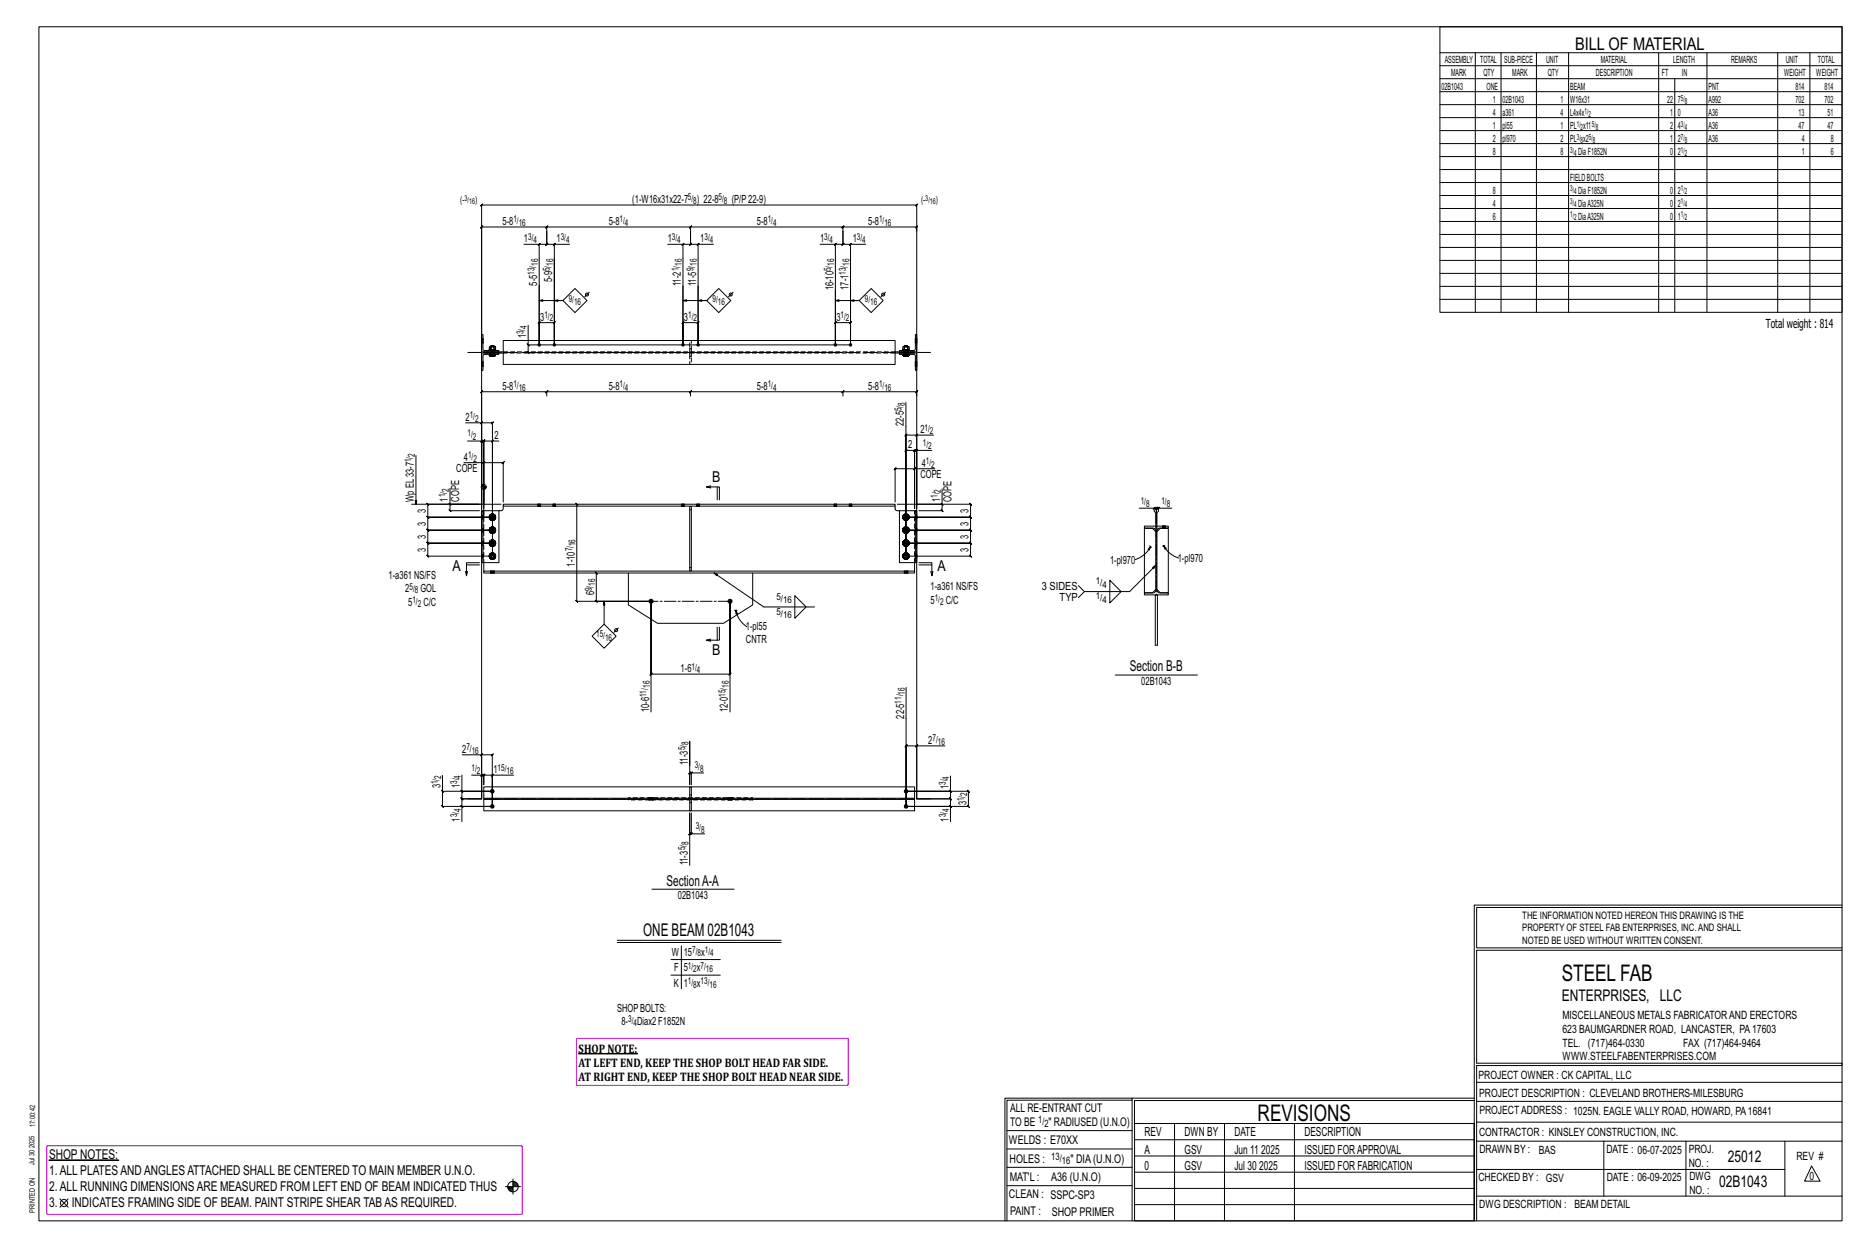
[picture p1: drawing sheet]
<svg xmlns="http://www.w3.org/2000/svg" width="914mm" height="610mm" viewBox="0 0 914 610" stroke-linecap="round" stroke-linejoin="round" font-family="sans-serif">
<g fill="#000" stroke="#000" stroke-width=".49">
<path d="M283 515l29 1zM24 568h34z"/>
<circle cx="264" cy="169" r=".6"/>
<circle cx="271" cy="169" r=".6"/>
<circle cx="334" cy="169" r=".6"/>
<circle cx="342" cy="169" r=".6"/>
<circle cx="409" cy="169" r=".6"/>
<circle cx="416" cy="169" r=".6"/>
<circle cx="319" cy="294" r="1"/>
<circle cx="357" cy="294" r="1"/>
<circle cx="241" cy="387" r=".9"/>
<circle cx="241" cy="395" r=".9"/>
<circle cx="444" cy="395" r=".9"/>
<circle cx="444" cy="387" r=".9"/>
</g>
<g fill="none" stroke="#000" stroke-width=".49">
<path d="M19 13h883v584h-883zM705 13h197v140h-197zM705 26h197M705 32h197M705 39h197M722 26v127M735 26v127M752 26v127M768 26v127M812 26v127M820 39v114M836 26v127"/>
<path d="M870 26v127M886 26v127M705 45h197M705 51h197M705 58h197M705 64h197M705 70h197M705 77h197M705 83h197M705 89h197M705 96h197M256 120h8v49"/>
<path d="M264 120h-1l1-1zM268 111l-1 1 1-1zM268 113v7v-1l-1 1h1h-4M268 113v7h-1l1-1v1h3M268 113v-2l-1 1 1-1h-32l-1 1 1-1v64M268 111h70v1l1-1-1 2M272 119l-1 1zM279 120h-8v7M327 120h7v49M334 120l1-1zM338 113v7l1-1-1 1h-4M338 113v7l1-1-1 1h4"/>
<path d="M338 111h75l-1 1 1-1v2M339 111l-1 1zM349 120h-7v49M401 120h8v49M409 120h-1l1-1zM412 112l1-1zM413 113v7v-1l-1 1h1h-4M413 113v7h-1l1-1v1h3M413 111h36l-1 1 1-1v2M416 120l1-1-1 1zM424 120h-8v22M705 102h197"/>
<path d="M705 108h197M705 115h197M264 140v29v-11h-1l1-1v1h7l1-1-1 1v11v-42v42M341 120l1-1zM705 121h197M705 127h197M705 134h197M264 147h12h-5M281 141l6 6-6 6-5-6zM288 143l-2 2M334 140v29v-11l1-1-1 1h8h-1l1-1v1v11v-29M334 147h12h-4"/>
<path d="M346 147l6-6 6 6-6 6zM359 143l-2 2M409 147h12h-5M416 142v27h-157v-10M416 142v27v-11l1-1-1 1h-7v-1l-1 1h1v11v-27M426 141l6 6-6 6-5-6zM433 143l-2 2M705 140h197M705 146h197M236 177h.1M236 179h.1M236 166h.1"/>
<path d="M236 168h.1M236 173h8l-7 1-1 7zM236 164l1 7h7v1h-8zM239 171h4zM240 173v1zM240 171v-1v1M240 173v1M240 171h.1M240 172h.1M240 173h.1M240 174h2M240 173h1"/>
<path d="M241 174l1-1v1M242 173h-1v1M242 171v-1h-2v-1l3 1v1M242 171h.1M242 172h.1M242 173h.1M242 173l1 1M243 174h-2M246 167h192v11h-192zM246 172h-9v1h9M258 168l1 1zM259 169v3h-1l1 1v-1h154"/>
<path d="M438 172h10v1h-10M440 173h9v8h-1v-7l-8-1zM440 171h8v-7h1v8h-9zM442 171h3zM442 173v1zM442 171v-1h1v1M442 173l1 1M442 173h1v1h-1h1h-1M443 171h.1M443 172h.1M443 173h.1M443 174h2h-1"/>
<path d="M443 174l2-1-1 1M444 173h-1v1M444 171v-1h-1v-1l2 1v1M444 171h.1M444 172h.1M444 173h.1M445 173v1M445 174h-1M448 177h.1M448 179h.1M448 166h.1M448 168h.1"/>
<path d="M449 177h.1M449 179h.1M449 166h.1M449 168h.1M268 192h-1l1-1zM268 194v-3l-1 1h1h-32v-1l-1 1h1v57M268 192h70l1-1-1 3M338 192h75h-1l1-1v3M339 191l-1 1zM413 192h36h-1l1-1v3M413 191l-1 1zM443 197v75v-59l1-1-1 1h6"/>
<path d="M228 207h8v40v-31h-7M236 207h-1l1-1zM236 207h5l1-1-1 1v65h-32l1 1-1-1v-6h1l-1-1v1h32h-32h1l-1-1v1v-7l1 1-1-1h32h-32l1 1-1-1v-6l1 1-1-1 1 1-1-1v-6h1l-1-1v1h25M236 216h8M236 215l-1 1zM241 216l1-1zM241 216v37h-32h32M449 213v-1l-1 1zM449 220l-1 1zM457 213h-8v34h26v-1l1 1h-1v6l1 1-1-1h-32h32l1 1-1-1v6l1 1-1-1h-32h32l1 1-1-1v7v-1l1 1h-1h-32h32v-1l1 1h-1v6l1 1-1-1h-32v-52v1l1-1h-1h5l-1 1 1-1v29M204 223v24M220 239v8h25"/>
<path d="M227 226h10v23M235 238h3M236 238h.1M236 237v1M236 227l1-1zM237 237v1M237 226h9v1l1-1h-1v20M237 237v9M237 238v1M238 238v1M348 239l-2-1h6v7M348 238h-2"/>
<path d="M351 238v7M447 230l1-1zM448 229h-10h1l-1 1v-1v17M449 220h-1l-1 1 1-1v29M456 220h-7v29M458 229h-10v20M461 239v8h-22M201 247h35M220 246l1 1zM220 247v3v-1l1 1h-1h15M236 250v25zM236 250h8"/>
<path d="M237 247v-31h-1l1-1-1 1 1-1v1v37M240 259h.1M240 253h.1M240 252v1M240 254h.1M240 259v1M240 253v1M240 259v-1v1v1M240 253v-1v1v1v-1M240 254l1 1M240 258h.1M240 252h.1"/>
<path d="M241 254h1M241 258l-1 1M241 258h1v1M241 252h-1M241 252h1M241 258l2 1-1 1M241 252l2 1-1 1M242 258h-1M242 252h-1M242 254h-1M242 260h.1M242 253v1"/>
<path d="M242 259l-1 1M242 253l-1 1M242 258v1M242 252v1M242 259h1M242 252l1 1M244 250v25h-8M246 247h192v1h-192zM246 248v2h-2M263 247h.1M263 248h.1M265 247h.1"/>
<path d="M265 248h.1M271 247h.1M271 248h.1M272 247h.1M272 248h.1M282 247v-1l1 1h-1v47l1 1-1-1h36h-26v1l-1-1h1v-14v1l-1-1h1M334 247h.1M334 248h.1M335 247h.1M335 248h.1M338 248v31zM341 247h.1"/>
<path d="M341 248h.1M342 247h.1M342 248h.1M408 247h.1M408 248h.1M410 247h.1M410 248h.1M416 247h.1M416 248h.1M417 247h.1M417 248h.1M438 248v2h2"/>
<path d="M442 259h.1M442 253h.1M442 252v1M442 254h1M442 253v1M442 259v1M443 253l-1-1v1v1l1-1M443 259l-1-1v1v1h1M443 254v1M443 252h-1M443 258h-1M443 254h1"/>
<path d="M443 252h.1M443 252h1h1h-1M443 258v1M443 258h1h1l-1 1M444 252l1 1v1M444 258l1 1v1M444 252h-1M444 258h-1M444 254h1h-1h-1M444 253l1 1M444 260h1M444 253v1"/>
<path d="M444 259v1M445 252l-1 1M445 258v1h-1M445 252v1M445 259h.1M448 250h1v25h-1zM448 250h-8v25h8M461 246l1 1zM461 247v3v-1l1 1h-1h-11M558 249h7v1l1 1v8M560 257h12v1h-5l-1 2v29l1 1h5v1h-12v-1h5l1-1v-29l-1-2h-5zM565 249l1-1z"/>
<path d="M565 249h1l1-1-1 1v7v-7l1-1-1 1h1M567 249l1-1-1 1zM569 257h.1M569 258h.1M570 257h.1M570 258h.1M574 249h-7v1l-1 1v8M228 280v2M228 276h7M235 275h-7v7l1-2M237 279h211v1h-211zM237 275v4"/>
<path d="M240 272h.1M240 266h.1M240 265v1M240 273h.1M240 267h.1M240 260v1M240 272v1M240 272v-1v1v1v-1M240 265v1v1v-1M240 279h.1M240 273l1 1M240 266l1 1"/>
<path d="M240 260l1 1M240 271h.1M240 264v1M241 273h1M241 267h1M241 260l1 1M241 271h-1M241 271h1M241 264l-1 1M241 265l1-1v1M241 271l2 1-1 1M241 265l2 1h-1"/>
<path d="M242 271h-1M242 264l-1 1M242 273h-1M242 266v1h-1M242 260v1l-1-1M242 279h.1M242 272v1M242 266v1M242 272l-1 1M242 266l-1 1M242 271v1M242 265h.1"/>
<path d="M242 272h1M242 265l1 1M442 272h.1M442 266h.1M442 265v1M442 260l1 1M442 267h1M442 273h1M442 272v1M443 265h-1v1v1l1-1M443 272l-1-1v1v1l1-1M443 279h.1"/>
<path d="M443 260v1M443 266v1M443 273v1M443 264l-1 1M443 271h-1M443 260l1 1M443 267h1M443 273h1M443 264v1M443 265l1-1 1 1h-1M443 271h.1M443 271h1h1h-1"/>
<path d="M444 265l1 1M444 271l1 1v1M444 264l-1 1M444 271h-1M444 260h1l-1 1-1-1M444 266l1 1h-1h-1M444 273h1h-1h-1M444 279h.1M444 266h1v1M444 272l1 1M444 266v1M444 272v1"/>
<path d="M445 265h-1M445 271v1h-1M445 265v1M445 272h.1M448 275v4M450 275h6v7l1-2M450 276h6M456 280v2M563 267h.1M563 267v2h-1zM563 267a13 13 0 0 1-7 7M563 267l1 1"/>
<path d="M566 260l-2-1h-4v31h4l2-2M566 277l-13 12h-22l-3-3M566 260l2-1h4v31h-4l-2-2M570 267l1 1-1 1zM570 267a12 12 0 0 0 7 6M570 267h-1M570 267h.1M240 280h.1M242 280h.1M296 294v11M308 280v16l14 9h32l14-9v-16M350 280l24 17h25"/>
<path d="M360 299h.1M360 299l1 1h-1zM360 299a13 13 0 0 0 6 8M360 299h1M389 291l6 6-6 5zM443 280h.1M444 280h.1M531 289l-3 3M543 284l6 5-6 6zM566 291h1v25h-1zM290 311l6-6 6 6-6 6zM303 307l-3 2"/>
<path d="M348 313h-2M351 307v6M352 307v6h-6l2 1M444 336v59v-30h-1l1-1v1h5M546 330h40M319 348v-54v36h-1l1-1v1h38l1-1-1 1v-36v54M226 379v8h15h-24v-8M226 369h10v22v-12h-5M236 369l-1 1 1-1zM236 379l-1 1zM236 369h5l-1 1 1-1v26v-16h10M236 379h1l-1 1 1-1v5v-5l-1 1 1-1h4"/>
<path d="M241 379l-1 1zM338 374v-11v21v-6l-1 1 1-1M338 378h1l-1 1zM344 378h-6v6M449 364l-1 1zM463 365h-14v26M465 380v7h-21h30l1 1-1-1v8v-1l1 1h-1h-30h21v7M216 387l1 1zM217 387v8l-1-1 1 1h24h-15v7M226 394l1 1zM226 387l1 1zM226 387v4v-1l1 1h-1h10"/>
<path d="M236 391h-10v-1l1 1h-1v4M236 391v-291l-1 1 1-1h213l-1 1 1-1v291M237 391h211h-211zM237 391v6h211v-6M237 391v-6h211v6M318 390h.1M318 391h.1M320 390h.1M320 391h.1M338 391v6zM338 385v6zM338 398v10h7"/>
<path d="M356 390h.1M356 391h.1M358 390h.1M358 391h.1M449 391h16v-1l1 1h-1v4M465 387l1 1zM465 394l1 1zM465 387v4v-1l1 1h-1h-16M338 408l1-1-1 1zM338 408v-1l-1 1h1v-10v25M319 435h40M722 443v154"/>
<path d="M722 443h180M902 444h-179v20h179M302 460h80M302 461h80M328 469h25M328 477h25M334 463v21M902 465h-179v55h179v1h-179v76M554 538h-61v59M554 537h168M722 538h-167v13M723 539h179"/>
<path d="M723 530h179M493 553h61M555 550h167v47h-167zM555 558h167M575 550v47M599 550v47M634 550v47M723 549h179M723 558h179M785 558v27M825 558v27M874 558v27"/>
<path d="M251 577v7M251 579h2M251 580h3M251 578h2M493 571h61M493 562h61M555 573h167M555 566h167M723 572h151M887 570l4 8h-8zM29 587l4 4M33 587l-4 4"/>
<path d="M247 581h8M249 581h2M249 582h2M250 583h1M492 597v-60h62v60M493 580h61M555 589h167M555 581h167M723 585h179"/>
<circle cx="287" cy="144" r=".7"/>
<circle cx="358" cy="144" r=".7"/>
<circle cx="432" cy="144" r=".7"/>
<circle cx="237" cy="238" r="1.2"/>
<circle cx="302" cy="308" r=".7"/>
<circle cx="31" cy="589" r="1.8"/>
<circle cx="251" cy="581" r="2.6"/>
</g>
<path d="M282 508h133v23h-133zM23 561h233v33h-233z" fill="none" stroke="#f0f" stroke-width=".5"/>
<g fill="none" stroke="#000" stroke-width=".49" stroke-dasharray="2 1.4">
<path d="M236 178h.1M236 177h.1M236 179h.1M236 178v1M236 167h.1M236 166h.1M236 168h.1M236 167v1M240 173v1zM240 174h.1M240 171v-1v1v-1v1h2h-2M240 173v1"/>
<path d="M240 173h.1M240 172h.1M240 172v1M240 171h.1M240 171v1M240 171v2zM240 170l1-1M240 170h2M240 174h1M240 170h.1M240 171h-1h1M240 171h2"/>
<path d="M240 173v-1M240 172v-1M240 174h1zM240 174h1h1M241 170h.1M241 169h1M241 172v1zM241 173v-1M241 173h-1M241 171v1zM241 172v-1M241 173l1-1"/>
<path d="M241 172h.1M241 173h.1M241 172l1-1M241 171h.1M241 174l-1-1 2 1M241 173l1 1M241 174h1M242 173h.1M242 173v-1M242 172v-1M242 171h.1M242 170h.1"/>
<path d="M242 169v1M242 170v1zM242 171h1h-1v-1h1v1M242 171v2zM242 172h.1M242 174h.1M242 173l1 1h-1zM242 171h1M242 173l1 1M246 173h192M338 174v4zM338 173v1"/>
<path d="M338 167v4zM338 171v1M338 174v-1M338 172v-1M438 172h-192M442 173v1zM442 174h.1M442 171h1h-1v-1h1v1v-1v1h1h-1M442 173l1 1M442 173h1M442 174h1h-1h1M443 172h.1"/>
<path d="M443 172v1M443 173h.1M443 171h.1M443 171v1M443 171v2zM443 170v-1M443 170h1M443 174h.1M443 170h.1M443 171h-1h1M443 171h1M443 173v-1"/>
<path d="M443 172v-1M443 173v1zM443 174h1M443 169h1M443 172v1zM443 171v1zM443 173l1-1M443 172h1M443 173h1zM443 172l1-1M443 174v-1l1 1M443 173l2 1"/>
<path d="M444 173v-1M444 173h.1M444 172v-1M444 174h.1M444 171h.1M444 170h.1M444 173h1M444 171h1M444 169v1M444 170v1zM444 171h1h-1v-1h1v1M444 171v2z"/>
<path d="M444 172h.1M444 174h1M445 173v1h-1zM445 171h.1M445 174h-1zM445 174h.1M445 173v1M448 179h.1M448 178h1h-1M448 168h.1M448 167h1l-1-1M448 179h1"/>
<path d="M448 168h1M449 177h-1M449 166h-1M449 178h-1M449 179h-1M449 179h.1M449 177h.1M449 178l-1-1M449 167h-1M449 168h-1M449 168h.1M449 166h.1"/>
<path d="M449 167l-1-1M236 260h.1M236 259h.1M236 254h.1M236 253v1M236 253h.1M236 252h.1M236 260v-1v1M237 250v25M239 259l1 1zM239 253l1 1zM240 259v1z"/>
<path d="M240 259v-1v1v2v-2M240 253v1zM240 253v-1v1v1v-1M240 259h-1zM240 252l-1 1zM240 254h.1M240 260v-1M240 259h.1M240 254v-1M240 252v1M240 258v1zM240 258h.1"/>
<path d="M240 252h.1M240 254v1zM240 260h1M240 259l1-1M240 253l1 1M240 253l1-1M240 253h.1M240 258h2zM240 254h2zM240 252h2zM240 259v-1v1v1M240 252v1v-1v2"/>
<path d="M240 260h1zM240 259h1zM240 253l1 1zM240 253l1-1zM240 258h1zM240 255h1zM240 252l1-1zM241 259h.1M241 254v1l-1-1 1 1-1-1zM241 254h.1M241 252h.1M241 258h-1h1h-1h1"/>
<path d="M241 258h1h-1h1h-1zM241 258h1zM241 252h-1h1h-1h1M241 255h1zM241 255l1-1zM241 255l1-1M241 254h1M241 252h1h-1h1h-1zM241 251l1 1zM241 259h1zM241 258l1 1M241 254l1-1z"/>
<path d="M241 252l1 1zM241 252h1M242 258h.1M242 254h.1M242 252h.1M242 255v-1zM242 259h.1M242 253h.1M242 258l1 1zM242 252l1 1zM242 259v1zM242 260h.1"/>
<path d="M242 259v-1M242 253v1M242 253v-1M242 258v1v1M242 254v-1M242 252v2M242 252h1zM242 259h1zM242 259h1M242 252l1 1M243 259h.1M243 254h-1z"/>
<path d="M243 252v1zM243 259l-1 2zM243 253l-1 1zM243 259v1zM243 253v1zM263 247v1M263 247h.1M264 247l-1 1M264 247v1zM264 247v1M264 248h.1M264 247h1"/>
<path d="M265 248h-1M265 248v-1M271 247v1M271 247h.1M271 247l1 1zM271 248h.1M272 247v1M272 247h.1M272 248h.1M272 248v-1M334 247v1M334 247h.1"/>
<path d="M334 247l1 1zM334 248h.1M335 247v1M335 247h.1M335 248h.1M335 248v-1M338 249h.1M341 247v1M341 247h.1M342 247v1zM342 247l-1 1M342 248h-1"/>
<path d="M342 247v1M342 247h.1M342 248h.1M342 248v-1M408 247v1M408 247h.1M409 247l-1 1M409 247v1zM409 247v1M409 248h.1M409 247h1M410 248h-1"/>
<path d="M410 248v-1M416 247v1M416 247h.1M416 247l1 1zM416 248h.1M417 247v1M417 247h.1M417 248h.1M417 248v-1M442 253v1zM442 259v1zM442 253l1-1-1 1 1 1-1-1"/>
<path d="M442 259l1-1-1 1 1 2-1-2M442 252v1zM442 254h.1M442 259h.1M442 254v-1M442 252v1M442 260v-1M442 252h.1M442 254l1 1zM442 252h1zM442 258v1zM442 258h1z"/>
<path d="M442 254h1zM442 254h1M442 252h1M442 258h1M443 253v1M443 253v-1M443 260h.1M443 259v-1M443 253h.1M443 259v1zM443 254h1zM443 252h1z"/>
<path d="M443 258h1zM443 252h-1v1v-1v2h1M443 259l-1-1v1v1h1M443 253v1zM443 253v-1zM443 259h.1M443 255h.1M443 252v-1zM443 258h.1M443 254v1v-1v1v-1zM443 254h.1M443 252h.1"/>
<path d="M443 255h1zM443 255l1-1zM443 255l1-1M443 254h1M443 252h1h-1h1zM443 251l1 1zM443 259h1zM443 258h1h-1h1zM444 254h.1M444 254v-1zM444 252v1zM444 252h.1"/>
<path d="M444 259h.1M444 258v1M444 254h1zM444 254h1M444 252h1zM444 252h1M444 258h1zM444 258h1M444 255l1-1zM444 253h.1M444 252l1 1zM444 258l1 1z"/>
<path d="M444 259v1zM444 253l1 1M444 253l1-1M444 260h1M444 259h1v-1M445 254l-1-1M445 252h-1l1 2M445 258l-1 1 1 1M445 252h.1M445 258v1zM445 252v1zM445 252v1"/>
<path d="M445 259h.1M445 254h.1M445 253l-1 1zM445 259l-1 2zM445 253v1zM445 259v1zM448 252h1zM448 253h1l-1-1M448 259h1zM448 259h1h-1M449 252h.1M449 253l-1-1"/>
<path d="M449 253h-1M449 254h-1M449 259h.1M449 259h-1M449 260h-1M569 257v1M569 257h.1M570 257l-1 1M570 257v1zM570 258h.1M570 257v1M570 257h.1"/>
<path d="M570 258v-1M236 273h.1M236 272v1M236 272h.1M236 271h.1M236 267h.1M236 267v-1M236 266v1M236 266h.1M236 265h.1M239 272l1 1zM239 266h1z"/>
<path d="M240 272v1zM240 272v-1v1v1v-1M240 266h.1M240 266v-2v2v1v-1M240 271l-1 1zM240 273h.1M240 265l-1 1zM240 266v1zM240 260v1zM240 273v-1M240 272h.1M240 265v1"/>
<path d="M240 271h.1M240 273v1zM240 265h.1M240 267h.1M240 265v-1zM240 261h.1M240 265v-1M240 260v1M240 272l1 1M240 272l1-1M240 266l1 1M240 265h1"/>
<path d="M240 279h.1M240 279v1M240 273h2zM240 271h2zM240 267h2zM240 264h2zM240 261h2zM240 271v1v1M240 265v1v-1v1v1v-1v1v-1M240 272l1 1zM240 272l1-1zM240 265v1z"/>
<path d="M240 266h1zM240 265h1zM240 274h1zM240 271h1zM240 267h1zM240 264h1zM240 261h1zM241 279v1zM241 273v1l-1-1 1 1-1-1zM241 273h.1M241 271h.1M241 267h-1h1h-1z"/>
<path d="M241 266v1zM241 265h.1M241 260v1h-1h1h-1zM241 260h.1M241 279h.1M241 271h-1h1h-1h1M241 274h1zM241 274l1-1zM241 274l1-1M241 273h1M241 271h1h-1h1h-1zM241 271h1z"/>
<path d="M241 264h-1h1h-1l1 1M241 267h1zM241 267h1M241 267v-1zM241 264h1h-1h1l-1 1zM241 264h1zM241 261h1zM241 261h1M241 260l1 1M241 273l1-1zM241 271l1 1zM241 271h1"/>
<path d="M241 267l1-1M241 266h1zM241 265h1zM241 265h1M241 260h1M241 260h1zM242 273h.1M242 271h.1M242 267h.1M242 264v1zM242 264v1M242 261v-1z"/>
<path d="M242 261v-1M242 274v-1zM242 261h.1M242 272h.1M242 265v1zM242 271l1 1zM242 264l1 2zM242 266h.1M242 272v1M242 272v-1M242 266v1M242 265h.1"/>
<path d="M242 273v-1M242 271v2M242 267v-1M242 265v1M242 260v-1M242 271h1zM242 265h1zM242 272h1zM242 272h1M242 265l1 1zM242 265l1 1M243 273h-1z"/>
<path d="M243 271v1zM243 266l-1 1zM243 265v1zM243 260l-1 1zM243 272l-1 1zM243 272v1zM243 266h.1M338 278h.1M442 266h.1M442 272v1zM442 266l1-2-1 2 1 1-1-1M442 272l1-1-1 1 1 1-1-1"/>
<path d="M442 260v1zM442 265v1zM442 266v1zM442 271v1zM442 273h.1M442 265v1M442 273v-1M442 272h.1M442 261h1zM442 265h.1M442 267h1zM442 265l1-1z"/>
<path d="M442 271h.1M442 273l1 1zM442 271h1zM442 260l1 1zM442 260l1 1M442 267h1M442 265l1-1M442 273h1zM442 273h1M442 271h1M443 266v1M443 265h.1"/>
<path d="M443 272v1M443 272v-1M443 266h.1M443 272h.1M443 279h.1M443 279v1M443 261h1zM443 267h1zM443 264h1zM443 273h1zM443 271h1zM443 265h-1v1v-1v1v1v-1v1l1-1"/>
<path d="M443 271h-1v1v1h1M443 265v1zM443 272v1zM443 272v-1zM443 261h.1M443 267h.1M443 264h.1M443 274h.1M443 271h.1M443 260v1zM443 266v1zM443 273v1v-1v1v-1z"/>
<path d="M443 273h.1M443 279l1 1zM443 261h1M443 260l1 1M443 260h1zM443 264v1M443 267h1M443 267l1-1zM443 265h1zM443 264h1h-1h1v1zM443 274h1zM443 274l1-1z"/>
<path d="M443 274l1-1M443 273h1M443 271h1h-1h1zM444 279h.1M444 260h.1M444 267v-1M444 266h.1M444 265h.1M444 273h.1M444 273v-1zM444 271v1zM444 271h.1"/>
<path d="M444 261l1-1zM444 261l1-1M444 267h1zM444 267h1M444 264l1 1zM444 264l1 1M444 273h1zM444 273h1M444 271h1zM444 271h1M444 261h1zM444 274l1-1z"/>
<path d="M444 265v1zM444 272h.1M444 264l1 2zM444 271l1 1zM444 266h1v1M444 265h1M444 272l1 1M444 272h1v-1M445 260l-1-1M445 267l-1-1M445 265h-1l1 1M445 273l-1-1"/>
<path d="M445 271h-1l1 2M445 265h.1M445 271h.1M445 265v1zM445 265v1M445 272h.1M445 260v1zM445 266v1zM445 273h.1M445 271v1zM445 266l-1 1zM445 272l-1 1z"/>
<path d="M445 266h.1M445 272v1zM448 275v-25M448 265h1zM448 265l1 1-1-1M448 271h1zM448 272h1l-1-1M449 265h.1M449 265h-1M449 266h-1M449 267h-1M449 271h.1"/>
<path d="M449 272l-1-1M449 272h-1M449 273h-1M240 280h.1M240 280v-1M241 280v-1M241 280l1-1M242 280v-1M242 280h.1M443 280h.1M443 280v-1M444 280v-1"/>
<path d="M444 280h.1M308 390h60v1h-60zM318 390h.1M318 390v1M318 391h.1M318 391v-1M318 390l1 1zM319 391v-1M319 390h.1M319 391l1-1M320 391v-1M320 391h.1"/>
<path d="M322 391v-1M338 393h.1M338 389h.1M354 390v1M356 390h.1M356 390v1M356 391h.1M357 391v-1M357 390v1zM357 391l1-1M357 390h1M358 391v-1"/>
<path d="M358 391h.1"/>
</g>
<path d="M229 172h226M229 391h226" fill="none" stroke="#000" stroke-width=".49" stroke-dasharray="6.8 1 0 1"/>
<path d="M566 257v34M357 294h-38" fill="none" stroke="#000" stroke-width=".49" stroke-dasharray="5.8 1 1 1"/>
<g font-size="11.2">
<text x="764" y="480">STEEL FAB</text>
<text x="616" y="548">REVISIONS</text>
</g>
<g font-size="8.6">
<text x="771" y="24">BILL OF MATERIAL</text>
<text x="315" y="458">ONE BEAM 02B1043</text>
</g>
<g font-size="7.9">
<text x="765" y="490">ENTERPRISES, LLC</text>
<text x="846" y="569">25012</text>
<text x="842" y="581">02B1043</text>
</g>
<g font-size="7.3">
<text x="349" y="236">B</text>
<text x="221" y="279">A</text>
<text x="459" y="279">A</text>
<text x="349" y="320">B</text>
<text x="553" y="329">Section B-B</text>
<text x="326" y="433">SectionA-A</text>
</g>
<g font-size="6.6">
<text x="24" y="567">SHOP NOTES:</text>
<text x="24" y="575">1.ALL PLATESANDANGLESATTACHED SHALL BE CENTERED TO MAIN MEMBER U.N.O.</text>
<text x="24" y="583">2.ALL RUNNING DIMENSIONSARE MEASURED FROM LEFT END OF BEAM INDICATED THUS</text>
<text x="24" y="591">3.</text>
<text x="35" y="591">INDICATES FRAMING SIDE OF BEAM. PAINT STRIPE SHEAR TABAS REQUIRED.</text>
</g>
<g font-size="6.1">
<text x="864" y="161">Total weight : 814</text>
<text x="283" y="515">SHOP NOTE:</text>
<text x="283" y="522">AT LEFT END, KEEP THE SHOP BOLT HEAD FAR SIDE.</text>
<text x="283" y="529">AT RIGHT END, KEEP THE SHOP BOLT HEAD NEAR SIDE.</text>
<text x="560" y="556">REV</text>
<text x="580" y="556">DWN BY</text>
<text x="604" y="556">DATE</text>
<text x="639" y="556">DESCRIPTION</text>
<text x="560" y="564">A</text>
<text x="580" y="564">GSV</text>
<text x="604" y="564">Jun 11</text>
<text x="617" y="564">2025</text>
<text x="639" y="564">ISSUED FORAPPROVAL</text>
<text x="560" y="572">0</text>
<text x="580" y="572">GSV</text>
<text x="604" y="572">Jul 30</text>
<text x="616" y="572">2025</text>
<text x="639" y="572">ISSUED FOR FABRICATION</text>
</g>
<g font-size="5.9">
<text x="494" y="560">WELDS : E70XX</text>
<text x="494" y="569">HOLES :</text>
<text x="524" y="569">&quot; DIA(U.N.O)</text>
<text x="494" y="578">MAT'L :</text>
<text x="515" y="578">A36 (U.N.O)</text>
<text x="494" y="586">CLEAN : SSPC-SP3</text>
<text x="495" y="595">PAINT :</text>
<text x="515" y="595">SHOP PRIMER</text>
</g>
<g font-size="5.8">
<text x="494" y="544">ALL RE-ENTRANT CUT</text>
<text x="494" y="551">TO BE</text>
<text x="513" y="551">&quot; RADIUSED (U.N.O)</text>
</g>
<g font-size="5.6">
<text x="765" y="499">MISCELLANEOUS METALS FABRICATORAND ERECTORS</text>
<text x="765" y="505">623 BAUMGARDNER ROAD, LANCASTER, PA17603</text>
<text x="765" y="512">TEL. (717)464-0330</text>
<text x="824" y="512">FAX (717)464-9464</text>
<text x="765" y="519">WWW.STEELFABENTERPRISES.COM</text>
<text x="724" y="528">PROJECT OWNER : CK CAPITAL, LLC</text>
<text x="724" y="537">PROJECT DESCRIPTION : CLEVELAND BROTHERS-MILESBURG</text>
<text x="724" y="545">PROJECTADDRESS : 1025N. EAGLE VALLY ROAD, HOWARD, PA16841</text>
<text x="724" y="556">CONTRACTOR : KINSLEY CONSTRUCTION, INC.</text>
<text x="724" y="564">DRAWN BY :</text>
<text x="753" y="564">BAS</text>
<text x="786" y="564">DATE : 06-07-2025</text>
<text x="827" y="564">PROJ.</text>
<text x="879" y="568">REV #</text>
<text x="827" y="571">NO. :</text>
<text x="724" y="578">CHECKED BY : GSV</text>
<text x="787" y="578">DATE : 06-09-2025</text>
<text x="827" y="578">DWG</text>
<text x="886" y="578">0</text>
<text x="827" y="584">NO. :</text>
<text x="724" y="591">DWG DESCRIPTION : BEAM DETAIL</text>
</g>
<g font-size="5.5">
<text x="310" y="99">(1-W16x31x22-7</text>
<text x="341" y="99">) 22-8</text>
<text x="358" y="99">(P/P22-9)</text>
<text x="246" y="110">5-8</text>
<text x="298" y="110">5-8</text>
<text x="370" y="110">5-8</text>
<text x="425" y="110">5-8</text>
<text x="256" y="119">1</text>
<text x="272" y="119">1</text>
<text x="327" y="119">1</text>
<text x="343" y="119">1</text>
<text x="401" y="119">1</text>
<text x="417" y="119">1</text>
<text x="263" y="140" transform="rotate(-90 263 140)">5-5</text>
<text x="270" y="138" transform="rotate(-90 270 138)">5-9</text>
<text x="333" y="140" transform="rotate(-90 333 140)">11-2</text>
<text x="341" y="140" transform="rotate(-90 341 140)">11-5</text>
<text x="408" y="142" transform="rotate(-90 408 142)">16-10</text>
<text x="415" y="142" transform="rotate(-90 415 142)">17-1</text>
<text x="264" y="157">3</text>
<text x="335" y="157">3</text>
<text x="409" y="157">3</text>
<text x="258" y="166" transform="rotate(-90 258 166)">1</text>
<text x="246" y="191">5-8</text>
<text x="298" y="191">5-8</text>
<text x="370" y="191">5-8</text>
<text x="425" y="191">5-8</text>
<text x="228" y="206">2</text>
<text x="442" y="209" transform="rotate(-90 442 209)">22-5</text>
<text x="242" y="215">2</text>
<text x="451" y="212">2</text>
<text x="445" y="219">2</text>
<text x="227" y="225">4</text>
<text x="223" y="231">COPE</text>
<text x="451" y="234">COPE</text>
<text x="451" y="228">4</text>
<text x="203" y="246" transform="rotate(-90 203 246)">Wp EL33-7</text>
<text x="219" y="245" transform="rotate(-90 219 245)">1</text>
<text x="225" y="245" transform="rotate(-90 225 245)">COPE</text>
<text x="460" y="246" transform="rotate(-90 460 246)">1</text>
<text x="466" y="246" transform="rotate(-90 466 246)">COPE</text>
<text x="208" y="251" transform="rotate(-90 208 251)">3</text>
<text x="474" y="251" transform="rotate(-90 474 251)">3</text>
<text x="208" y="257" transform="rotate(-90 208 257)">3</text>
<text x="474" y="257" transform="rotate(-90 474 257)">3</text>
<text x="208" y="264" transform="rotate(-90 208 264)">3</text>
<text x="474" y="264" transform="rotate(-90 474 264)">3</text>
<text x="208" y="270" transform="rotate(-90 208 270)">3</text>
<text x="474" y="270" transform="rotate(-90 474 270)">3</text>
<text x="577" y="275">1-pl970</text>
<text x="281" y="277" transform="rotate(-90 281 277)">1-10</text>
<text x="543" y="276">1-pl970</text>
<text x="190" y="283">1-a361 NS/FS</text>
<text x="198" y="290">2</text>
<text x="206" y="290">GOL</text>
<text x="291" y="291" transform="rotate(-90 291 291)">6</text>
<text x="456" y="289">1-a361 NS/FS</text>
<text x="510" y="288">3 SIDES</text>
<text x="519" y="294">TYP</text>
<text x="200" y="296">5</text>
<text x="207" y="296">C/C</text>
<text x="456" y="295">5</text>
<text x="463" y="295">C/C</text>
<text x="365" y="308">1-pl55</text>
<text x="365" y="315">CNTR</text>
<text x="333" y="329">1-6</text>
<text x="559" y="335">02B1043</text>
<text x="318" y="348" transform="rotate(-90 318 348)">10-6</text>
<text x="356" y="348" transform="rotate(-90 356 348)">12-0</text>
<text x="443" y="352" transform="rotate(-90 443 352)">22-5</text>
<text x="454" y="364">2</text>
<text x="226" y="368">2</text>
<text x="337" y="374" transform="rotate(-90 337 374)">11-3</text>
<text x="242" y="378">1</text>
<text x="216" y="386" transform="rotate(-90 216 386)">3</text>
<text x="225" y="386" transform="rotate(-90 225 386)">1</text>
<text x="464" y="386" transform="rotate(-90 464 386)">1</text>
<text x="473" y="394" transform="rotate(-90 473 394)">3</text>
<text x="225" y="402" transform="rotate(-90 225 402)">1</text>
<text x="464" y="402" transform="rotate(-90 464 402)">1</text>
<text x="337" y="423" transform="rotate(-90 337 423)">11-3</text>
<text x="332" y="440">02B1043</text>
<text x="329" y="468">W</text>
<text x="335" y="468">15</text>
<text x="343" y="468">x</text>
<text x="330" y="475">F</text>
<text x="335" y="475">5</text>
<text x="341" y="475">x</text>
<text x="330" y="483">K</text>
<text x="335" y="483">1</text>
<text x="341" y="483">x</text>
<text x="302" y="495">SHOPBOLTS:</text>
<text x="304" y="501">8-</text>
<text x="312" y="501">Diax2 F1852N</text>
</g>
<g font-size="5">
<text x="745" y="450">THE INFORMATION NOTED HEREON THIS DRAWING IS THE</text>
<text x="745" y="456">PROPERTY OF STEEL FAB ENTERPRISES, INC.AND SHALL</text>
<text x="745" y="462">NOTED BE USED WITHOUT WRITTEN CONSENT.</text>
<text x="508" y="550">1/</text>
<text x="511" y="551">2</text>
<text x="515" y="568">13/</text>
<text x="520" y="570">16</text>
</g>
<g font-size="4.9">
<text x="707" y="31">ASSEMBLY</text>
<text x="725" y="31">TOTAL</text>
<text x="736" y="31">SUB-PIECE</text>
<text x="757" y="31">UNIT</text>
<text x="784" y="31">MATERIAL</text>
<text x="819" y="31">LENGTH</text>
<text x="847" y="31">REMARKS</text>
<text x="874" y="31">UNIT</text>
<text x="890" y="31">TOTAL</text>
<text x="710" y="37">MARK</text>
<text x="726" y="37">QTY</text>
<text x="740" y="37">MARK</text>
<text x="758" y="37">QTY</text>
<text x="781" y="37">DESCRIPTION</text>
<text x="814" y="37">FT</text>
<text x="823" y="37">IN</text>
<text x="873" y="37">WEIGHT</text>
<text x="889" y="37">WEIGHT</text>
<text x="706" y="44">02B1043</text>
<text x="728" y="44">ONE</text>
<text x="769" y="44">BEAM</text>
<text x="836" y="44">PNT</text>
<text x="879" y="44">814</text>
<text x="893" y="44">814</text>
<text x="731" y="50">1</text>
<text x="736" y="50">02B1043</text>
<text x="764" y="50">1</text>
<text x="769" y="50">W16x31</text>
<text x="816" y="50">22</text>
<text x="821" y="50">7</text>
<text x="836" y="50">A992</text>
<text x="879" y="50">702</text>
<text x="893" y="50">702</text>
<text x="731" y="57">4</text>
<text x="736" y="57">a361</text>
<text x="764" y="57">4</text>
<text x="769" y="57">L4x4x</text>
<text x="818" y="57">1</text>
<text x="821" y="57">0</text>
<text x="836" y="57">A36</text>
<text x="880" y="57">13</text>
<text x="895" y="57">51</text>
<text x="731" y="63">1</text>
<text x="736" y="63">pl55</text>
<text x="764" y="63">1</text>
<text x="769" y="63">PL x11</text>
<text x="818" y="63">2</text>
<text x="821" y="63">4</text>
<text x="836" y="63">A36</text>
<text x="880" y="63">47</text>
<text x="895" y="63">47</text>
<text x="731" y="69">2</text>
<text x="736" y="69">pl970</text>
<text x="764" y="69">2</text>
<text x="769" y="69">PL x2</text>
<text x="818" y="69">1</text>
<text x="821" y="69">2</text>
<text x="836" y="69">A36</text>
<text x="882" y="69">4</text>
<text x="896" y="69">8</text>
<text x="731" y="76">8</text>
<text x="764" y="76">8</text>
<text x="772" y="76">DiaF1852N</text>
<text x="818" y="76">0</text>
<text x="821" y="76">2</text>
<text x="882" y="76">1</text>
<text x="896" y="76">6</text>
<text x="769" y="88">FIELDBOLTS</text>
<text x="731" y="95">8</text>
<text x="772" y="95">DiaF1852N</text>
<text x="818" y="95">0</text>
<text x="821" y="95">2</text>
<text x="731" y="101">4</text>
<text x="772" y="101">DiaA325N</text>
<text x="818" y="101">0</text>
<text x="821" y="101">2</text>
<text x="731" y="107">6</text>
<text x="772" y="107">DiaA325N</text>
<text x="818" y="107">0</text>
<text x="821" y="107">1</text>
</g>
<g font-size="4.7">
<text x="225" y="99">(-</text>
<text x="233" y="99">)</text>
<text x="337" y="98">5/</text>
<text x="339" y="100">8</text>
<text x="352" y="98">5/</text>
<text x="354" y="100">8</text>
<text x="451" y="99">(-</text>
<text x="458" y="99">)</text>
<text x="251" y="109">1/</text>
<text x="254" y="110">16</text>
<text x="303" y="109">1/</text>
<text x="306" y="110">4</text>
<text x="376" y="109">1/</text>
<text x="378" y="110">4</text>
<text x="430" y="109">1/</text>
<text x="433" y="110">16</text>
<text x="259" y="117">3/</text>
<text x="261" y="119">4</text>
<text x="274" y="117">3/</text>
<text x="277" y="119">4</text>
<text x="329" y="117">3/</text>
<text x="332" y="119">4</text>
<text x="345" y="117">3/</text>
<text x="347" y="119">4</text>
<text x="404" y="117">3/</text>
<text x="406" y="119">4</text>
<text x="419" y="117">3/</text>
<text x="422" y="119">4</text>
<text x="263" y="130" transform="rotate(-90 263 130)">16</text>
<text x="271" y="130" transform="rotate(-90 271 130)">16</text>
<text x="334" y="130" transform="rotate(-90 334 130)">16</text>
<text x="341" y="130" transform="rotate(-90 341 130)">16</text>
<text x="408" y="130" transform="rotate(-90 408 130)">16</text>
<text x="416" y="130" transform="rotate(-90 416 130)">16</text>
<text x="262" y="134" transform="rotate(-90 262 134)">13/</text>
<text x="269" y="133" transform="rotate(-90 269 133)">5/</text>
<text x="332" y="133" transform="rotate(-90 332 133)">1/</text>
<text x="339" y="133" transform="rotate(-90 339 133)">9/</text>
<text x="407" y="133" transform="rotate(-90 407 133)">5/</text>
<text x="414" y="134" transform="rotate(-90 414 134)">13/</text>
<text x="278" y="148">9/</text>
<text x="281" y="149">16</text>
<text x="349" y="148">9/</text>
<text x="351" y="149">16</text>
<text x="423" y="148">9/</text>
<text x="426" y="149">16</text>
<text x="266" y="156">1/</text>
<text x="337" y="156">1/</text>
<text x="411" y="156">1/</text>
<text x="258" y="161" transform="rotate(-90 258 161)">4</text>
<text x="269" y="157">2</text>
<text x="339" y="157">2</text>
<text x="414" y="157">2</text>
<text x="256" y="164" transform="rotate(-90 256 164)">3/</text>
<text x="251" y="189">1/</text>
<text x="254" y="191">16</text>
<text x="303" y="189">1/</text>
<text x="306" y="191">4</text>
<text x="376" y="189">1/</text>
<text x="378" y="191">4</text>
<text x="430" y="189">1/</text>
<text x="433" y="191">16</text>
<text x="441" y="201" transform="rotate(-90 441 201)">5/</text>
<text x="443" y="199" transform="rotate(-90 443 199)">8</text>
<text x="230" y="205">1/</text>
<text x="233" y="206">2</text>
<text x="229" y="214">1/</text>
<text x="231" y="215">2</text>
<text x="453" y="211">1/</text>
<text x="455" y="212">2</text>
<text x="452" y="218">1/</text>
<text x="454" y="220">2</text>
<text x="201" y="226" transform="rotate(-90 201 226)">1/</text>
<text x="203" y="224" transform="rotate(-90 203 224)">2</text>
<text x="229" y="224">1/</text>
<text x="232" y="226">2</text>
<text x="453" y="227">1/</text>
<text x="456" y="229">2</text>
<text x="218" y="243" transform="rotate(-90 218 243)">1/</text>
<text x="220" y="241" transform="rotate(-90 220 241)">2</text>
<text x="459" y="244" transform="rotate(-90 459 244)">1/</text>
<text x="461" y="241" transform="rotate(-90 461 241)">2</text>
<text x="558" y="246">1/</text>
<text x="561" y="248">8</text>
<text x="568" y="246">1/</text>
<text x="571" y="248">8</text>
<text x="280" y="270" transform="rotate(-90 280 270)">7/</text>
<text x="282" y="267" transform="rotate(-90 282 267)">16</text>
<text x="291" y="287" transform="rotate(-90 291 287)">16</text>
<text x="536" y="286">1/</text>
<text x="540" y="288">4</text>
<text x="200" y="289">5/</text>
<text x="203" y="290">8</text>
<text x="290" y="289" transform="rotate(-90 290 289)">9/</text>
<text x="380" y="293">5/</text>
<text x="536" y="293">1/</text>
<text x="202" y="295">1/</text>
<text x="204" y="297">2</text>
<text x="383" y="295">16</text>
<text x="458" y="294">1/</text>
<text x="460" y="296">2</text>
<text x="540" y="295">4</text>
<text x="380" y="301">5/</text>
<text x="383" y="302">16</text>
<text x="292" y="312">15/</text>
<text x="296" y="313">16</text>
<text x="339" y="328">1/</text>
<text x="341" y="329">4</text>
<text x="316" y="341" transform="rotate(-90 316 341)">11/</text>
<text x="318" y="337" transform="rotate(-90 318 337)">16</text>
<text x="355" y="341" transform="rotate(-90 355 341)">15/</text>
<text x="357" y="337" transform="rotate(-90 357 337)">16</text>
<text x="443" y="340" transform="rotate(-90 443 340)">16</text>
<text x="441" y="344" transform="rotate(-90 441 344)">11/</text>
<text x="337" y="364" transform="rotate(-90 337 364)">8</text>
<text x="456" y="363">7/</text>
<text x="459" y="364">16</text>
<text x="228" y="367">7/</text>
<text x="231" y="369">16</text>
<text x="335" y="367" transform="rotate(-90 335 367)">5/</text>
<text x="231" y="377">1/</text>
<text x="244" y="377">15/</text>
<text x="340" y="376">3/</text>
<text x="343" y="378">8</text>
<text x="214" y="384" transform="rotate(-90 214 384)">1/</text>
<text x="216" y="381" transform="rotate(-90 216 381)">2</text>
<text x="224" y="384" transform="rotate(-90 224 384)">3/</text>
<text x="226" y="381" transform="rotate(-90 226 381)">4</text>
<text x="233" y="379">2</text>
<text x="248" y="379">16</text>
<text x="465" y="381" transform="rotate(-90 465 381)">4</text>
<text x="463" y="384" transform="rotate(-90 463 384)">3/</text>
<text x="473" y="389" transform="rotate(-90 473 389)">2</text>
<text x="472" y="392" transform="rotate(-90 472 392)">1/</text>
<text x="224" y="400" transform="rotate(-90 224 400)">3/</text>
<text x="226" y="397" transform="rotate(-90 226 397)">4</text>
<text x="463" y="400" transform="rotate(-90 463 400)">3/</text>
<text x="465" y="397" transform="rotate(-90 465 397)">4</text>
<text x="341" y="406">3/</text>
<text x="343" y="407">8</text>
<text x="337" y="413" transform="rotate(-90 337 413)">8</text>
<text x="335" y="416" transform="rotate(-90 335 416)">5/</text>
<text x="339" y="466">7/</text>
<text x="341" y="468">8</text>
<text x="345" y="466">1/</text>
<text x="348" y="468">4</text>
<text x="337" y="474">1/</text>
<text x="343" y="474">7/</text>
<text x="339" y="476">2</text>
<text x="346" y="476">16</text>
<text x="337" y="482">1/</text>
<text x="339" y="483">8</text>
<text x="343" y="482">13/</text>
<text x="347" y="483">16</text>
<text x="307" y="500">3/</text>
<text x="310" y="502">4</text>
</g>
<g font-size="4.2">
<text x="823" y="49">5/</text>
<text x="825" y="51">8</text>
<text x="776" y="56">1/</text>
<text x="778" y="57">2</text>
<text x="772" y="62">1/</text>
<text x="774" y="63">2</text>
<text x="779" y="62">5/</text>
<text x="781" y="63">8</text>
<text x="823" y="62">3/</text>
<text x="825" y="63">4</text>
<text x="772" y="68">3/</text>
<text x="774" y="70">8</text>
<text x="778" y="68">5/</text>
<text x="780" y="70">8</text>
<text x="823" y="68">7/</text>
<text x="825" y="70">8</text>
<text x="769" y="75">3/</text>
<text x="770" y="76">4</text>
<text x="823" y="75">1/</text>
<text x="825" y="76">2</text>
<text x="769" y="94">3/</text>
<text x="770" y="95">4</text>
<text x="823" y="94">1/</text>
<text x="825" y="95">2</text>
<text x="769" y="100">3/</text>
<text x="770" y="101">4</text>
<text x="823" y="100">1/</text>
<text x="825" y="101">4</text>
<text x="769" y="106">1/</text>
<text x="770" y="108">2</text>
<text x="823" y="106">1/</text>
<text x="825" y="108">2</text>
</g>
<g font-size="4">
<text x="227" y="98">3/</text>
<text x="230" y="100">16</text>
<text x="453" y="98">3/</text>
<text x="455" y="100">16</text>
</g>
<g font-size="3.7">
<text x="17" y="551" transform="rotate(-90 17 551)">17:00:42</text>
<text x="17" y="562" transform="rotate(-90 17 562)">2025</text>
<text x="17" y="570" transform="rotate(-90 17 570)">Jul 30</text>
<text x="17" y="593" transform="rotate(-90 17 593)">PRINTED ON</text>
</g>
</svg>
